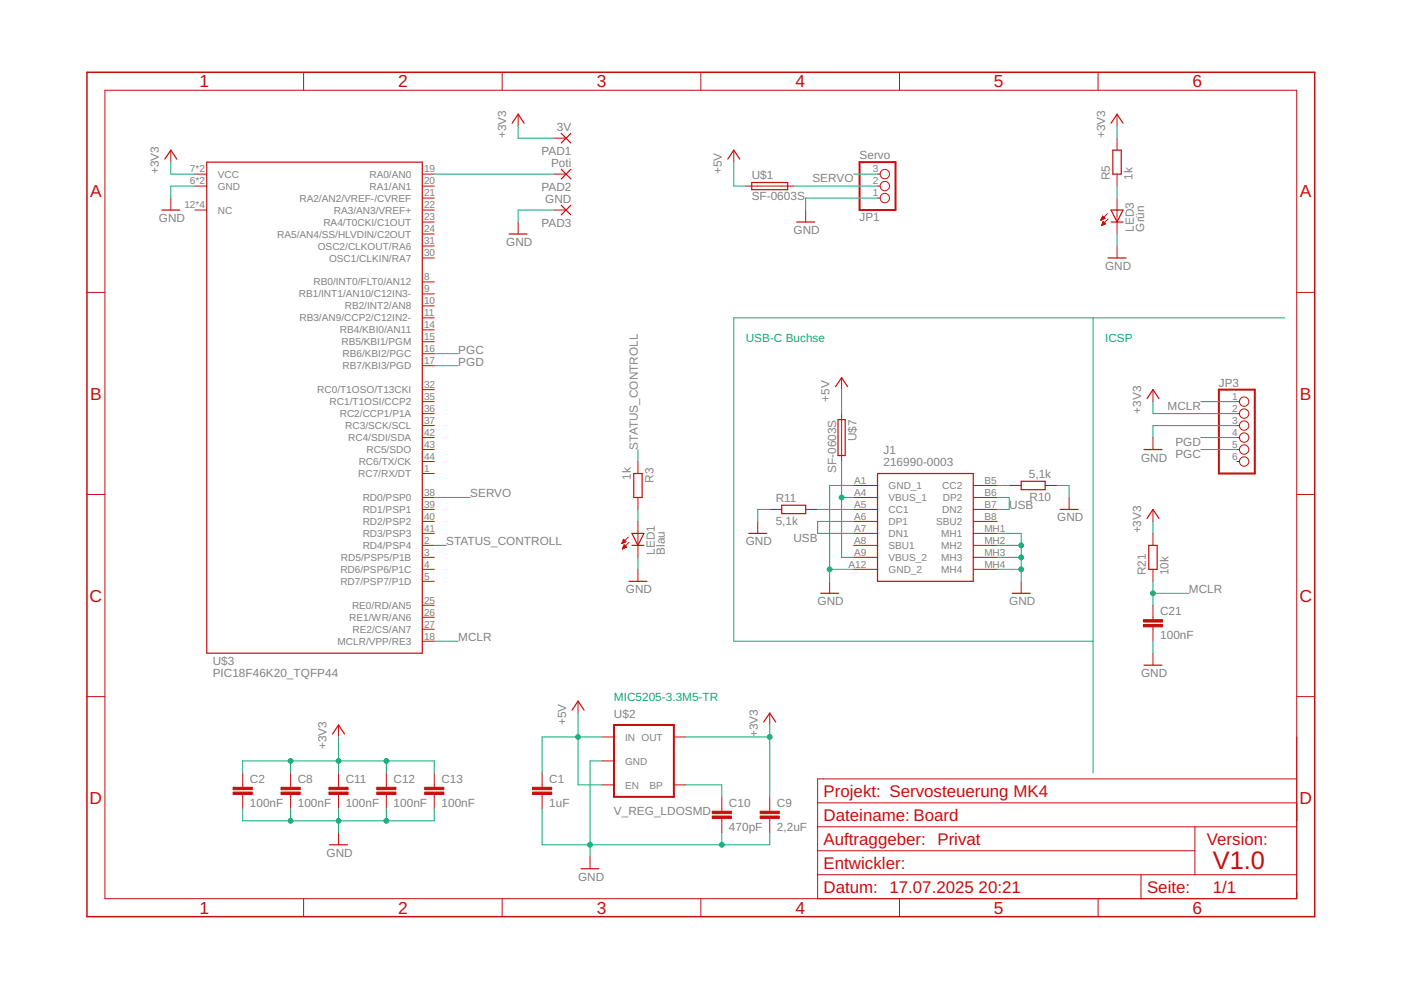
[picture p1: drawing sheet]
<svg xmlns="http://www.w3.org/2000/svg" width="297mm" height="210mm" viewBox="0 0 297 210" stroke-linecap="round" stroke-linejoin="round" font-family="sans-serif">
<g fill="none" stroke="#c90d0c" stroke-width=".21">
<path d="M22.2 19.1h252.7v171.4h-252.7zM64.4 15.3v3.8M106.5 15.3v3.8M148.6 15.3v3.8M190.7 15.3v3.8M232.8 15.3v3.8M36.2 31.8v2.6M41.3 36.9h2.5M41.3 39.5h2.5M89.5 36.9h2.6M89.5 39.5h2.6M109.9 24.2v2.6"/>
<path d="M117.5 36.9h2.5M117.5 29.3h2.5M155.6 31.8v2.6M158.1 39.5h10.2M186.1 36.9h.5M186.1 39.5h.5M236.8 24.2v2.6M236.8 29.3v2.5M236.8 36.9v2.6M36.2 42v2.5M41.3 44.5h2.5M89.5 52.2h2.6"/>
<path d="M89.5 42h2.6M89.5 44.5h2.6M89.5 47.1h2.6M89.5 49.6h2.6M89.5 54.7h2.6M89.5 59.8h2.6M109.9 47.1v2.5M117.5 44.5h2.5M170.8 44.5v2.6M186.1 42h.5M233.4 46.6h.2M233.5 46.5h.4"/>
<path d="M233.6 46.4h.6M233.6 47.8h.1M233.6 46.2h.6M233.6 47.7h.3M233.7 46.1h.4M233.7 47.6h.4M233.7 46h.3M233.7 47.5h.7M233.7 47.3h.6M233.8 45.9h.1M233.8 45.8l.5 .5-.9 .4zM233.8 47.2h.4"/>
<path d="M233.8 47.1h.3M233.9 46.9l-.4 .9M233.9 46.9l.5 .6M233.9 47h.1M234.4 47.5l-.9 .3M234.8 45.3l-1.4 1.4M234.9 46.4l-1.4 1.4M236.8 42v7.6M236.8 52.2v2.5M18.4 62h3.8M89.5 62.3h2.6M89.5 64.9h2.6"/>
<path d="M89.5 67.4h2.6M89.5 69.9h2.6M89.5 72.5h2.6M89.5 75h2.6M89.5 77.5h2.6M274.9 62h3.8M89.5 82.6h2.6M89.5 85.2h2.6M89.5 87.7h2.6M89.5 90.2h2.6M89.5 92.8h2.6M89.5 95.3h2.6"/>
<path d="M89.5 97.9h2.6M135.3 97.9v2.5M178.4 80.1v2.5M178.4 87.7v10.2M244.5 82.6v2.6M244.5 92.8v2.5M262.2 85.2h.6M262.2 87.7h.6M262.2 90.2h.6M262.2 92.8h.6M262.2 95.3h.6M262.2 97.9h.6"/>
<path d="M18.4 104.8h3.8M89.5 100.4h2.6M89.5 105.5h2.6M89.5 108h2.6M89.5 110.6h2.6M89.5 113.1h2.6M89.5 115.6h2.6M89.5 118.2h2.6M131.8 115.2h.1M131.9 115.1h.3M131.9 115h.5M132 114.9h.7"/>
<path d="M132 116.3h.1M132 114.7h.6M132 116.2h.4M132.1 114.6h.4M132.1 116.1h.6M132.1 114.5h.3M132.1 116h.7M132.2 115.8h.5M132.2 114.4l-.4 .9M132.2 114.4l.5 .5M132.2 114.4h.1M132.2 115.7h.3"/>
<path d="M132.3 115.6h.1M132.3 115.5l.5 .5-.8 .4zM132.7 114.9l-.9 .4M133.2 113.9l-1.4 1.4M133.3 115l-1.3 1.4M135.3 105.5v2.5M135.3 110.6v7.6M160.7 110.6v2.5M163.2 108h2.5M170.8 108h2.6M181 105.5h5.1M181 108h5.1"/>
<path d="M181 110.6h5.1M181 113.1h5.1M181 115.6h5.1M181 118.2h5.1M181 102.9h5.1M206.4 105.5h5M206.4 108h5M206.4 110.6h5M206.4 113.1h5M206.4 115.6h5M206.4 118.2h5M206.4 102.9h5"/>
<path d="M214 102.9h2.5M221.6 102.9h2.5M226.7 105.5v2.5M244.5 108v2.6M244.5 113.1v2.5M274.9 104.8h3.8M89.5 120.7h2.6M89.5 123.3h2.6M89.5 128.3h2.6M89.5 130.9h2.6M89.5 133.4h2.6M89.5 136h2.6"/>
<path d="M135.3 120.7v2.6M175.9 123.3v2.5M181 120.7h5.1M206.4 120.7h5M216.5 123.3v2.5M244.5 120.7v2.6M244.5 128.3v3.1M244.5 132.9v3.1M244.5 138.5v2.5M18.4 147.7h3.8M71.8 153.7v2.6M122.6 148.7v2.5"/>
<path d="M127.6 156.3h2.6M142.9 156.3h2.5M163.2 151.2v2.5M274.9 147.7h3.8M51.5 163.9v3M51.5 168.4v3.1M61.6 163.9v3M61.6 168.4v3.1M71.8 163.9v3M71.8 168.4v3.1M71.8 176.6v2.5M81.9 163.9v3"/>
<path d="M81.9 168.4v3.1M92.1 163.9v3M92.1 168.4v3.1M114.9 163.9v3M114.9 168.4v3.1M127.6 161.3h2.6M127.6 166.4h2.6M142.9 166.4h2.5M153 169v3M153 173.5v3.1M163.2 169v3M163.2 173.5v3.1"/>
<path d="M173.4 170.2h101.5M173.4 175.3h101.5M253.3 175.3v10.2M274.9 165.1h-101.5v25.4M64.4 190.5v3.9M106.5 190.5v3.9M125.1 181.7v2.5M148.6 190.5v3.9M173.4 180.4h79.9M173.4 185.5h101.5M190.7 190.5v3.9M232.8 190.5v3.9"/>
<path d="M241.9 185.5v5"/>
<circle cx="187.6" cy="36.9" r=".99"/>
<circle cx="187.6" cy="39.5" r=".99"/>
<circle cx="187.6" cy="42" r=".99"/>
<circle cx="263.8" cy="87.7" r=".99"/>
<circle cx="263.8" cy="90.2" r=".99"/>
<circle cx="263.8" cy="92.8" r=".99"/>
<circle cx="263.8" cy="95.3" r=".99"/>
<circle cx="263.8" cy="97.9" r=".99"/>
<circle cx="263.8" cy="85.2" r=".99"/>
</g>
<path d="M18.4 15.3h260.3v179.1h-260.3z" fill="none" stroke="#c90d0c" stroke-width=".32"/>
<g fill="none" stroke="#c90d0c" stroke-width=".25">
<path d="M34.9 33.7l1.3-1.9 1.3 1.9M43.8 34.4h45.7v104.1h-45.7zM108.6 26.1l1.3-1.9 1.2 1.9M119 28.3l2 2M119 35.9l2 2M121 28.3l-2 2M121 35.9l-2 2M154.3 33.7l1.3-1.9 1.2 1.9M159.4 38.7h7.6v1.5h-7.6zM235.6 26.1l1.2-1.9 1.3 1.9M235.9 31.8h1.8v5.1h-1.8zM34.3 44.5h3.8"/>
<path d="M107.9 49.6h3.9M119 43.5l2 2.1M121 43.5l-2 2.1M168.9 47.1h3.8M234.9 54.7h3.8M235.6 44.5h2.5l-1.3 2.6zM235.6 47.1h2.5M177.2 82l1.2-1.9 1.3 1.9M177.7 89h1.5v7.6h-1.5zM242.5 95.3h3.9M243.2 84.5l1.3-1.9 1.2 1.9M134 113.1h2.5l-1.2 2.5z"/>
<path d="M134 115.6h2.5M134.4 100.4h1.7v5.1h-1.7zM158.7 113.1h3.9M165.7 107.1h5.1v1.8h-5.1zM186.1 100.4h20.3v22.9h-20.3zM216.5 102h5.1v1.8h-5.1zM224.8 108h3.8M243.2 109.9l1.3-1.9 1.2 1.9M243.6 115.6h1.7v5.1h-1.7zM133.3 123.3h3.9M174 125.8h3.8M214.6 125.8h3.8"/>
<path d="M70.5 155.6l1.3-1.9 1.2 1.9M121.3 150.6l1.3-1.9 1.2 1.9M161.9 153.1l1.3-1.9 1.3 1.9M242.5 141h3.9M69.9 179.1h3.8M123.2 184.2h3.8"/>
</g>
<path d="M182.2 34.4h7.7v10.1h-7.7zM258.4 82.6h7.6v17.8h-7.6zM130.2 153.7h12.7v15.3h-12.7z" fill="none" stroke="#c90d0c" stroke-width=".42"/>
<g fill="#c90d0c" stroke="#c90d0c" stroke-width=".21">
<path d="M161.2 173h4v.5h-4z"/>
<path d="M161.2 172h4v.5h-4z"/>
<path d="M151 173h4.1v.5h-4.1z"/>
<path d="M151 172h4.1v.5h-4.1z"/>
<path d="M112.9 167.9h4.1v.5h-4.1z"/>
<path d="M112.9 166.9h4.1v.5h-4.1z"/>
<path d="M242.4 132.4h4.1v.5h-4.1z"/>
<path d="M242.4 131.4h4.1v.5h-4.1z"/>
<path d="M49.4 167.9h4.1v.5h-4.1z"/>
<path d="M49.4 166.9h4.1v.5h-4.1z"/>
<path d="M59.6 167.9h4v.5h-4z"/>
<path d="M59.6 166.9h4v.5h-4z"/>
<path d="M69.7 167.9h4.1v.5h-4.1z"/>
<path d="M69.7 166.9h4.1v.5h-4.1z"/>
<path d="M79.9 167.9h4v.5h-4z"/>
<path d="M79.9 166.9h4v.5h-4z"/>
<path d="M90 167.9h4.1v.5h-4.1z"/>
<path d="M90 166.9h4.1v.5h-4.1z"/>
</g>
<g fill="none" stroke="#0dab76" stroke-width=".21">
<path d="M36.2 34.4v2.5h5.1M41.3 39.5h-5.1v2.5M92.1 36.9h25.4M109.9 26.8v2.5h7.6M155.6 34.4v5.1h2.5M168.3 39.5h17.8M181 36.9h5.1M236.8 26.8v2.5M236.8 39.5v2.5M117.5 44.5h-7.6v2.6M186.1 42h-15.3v2.5M236.8 49.6v2.6"/>
<path d="M92.1 75h5.1M92.1 77.5h5.1M231.8 67.4v96.5M272.4 67.4h-116.8v68.6h76.2M135.3 95.3v2.6M178.4 97.9v20.3h2.6M178.4 82.6v5.1M244.5 85.2v2.5h17.7M254.6 95.3h7.6M254.6 92.8h7.6M254.6 85.2h7.6M262.2 90.2h-17.7v2.6"/>
<path d="M92.1 115.6h2.5M92.1 105.5h7.6M135.3 108v2.6M135.3 118.2v2.5M163.2 108h-2.5v2.6M173.4 108h7.6M178.4 105.5h2.6M181 102.9h-5.1v20.4M181 110.6h-7.6v2.5h7.6M211.4 102.9h2.6M211.4 113.1h5.1v10.2M211.4 118.2h5.1"/>
<path d="M211.4 115.6h5.1M211.4 105.5h2.6v2.5h-2.6M224.1 102.9h2.6v2.6M244.5 110.6v2.5M92.1 136h5.1M175.9 120.7h5.1M211.4 120.7h5.1M244.5 123.3v5M244.5 136v2.5M244.5 125.8h7.6M71.8 156.3v7.6M122.6 151.2v15.2h5"/>
<path d="M127.6 156.3h-12.7v7.6M145.4 156.3h17.8M163.2 153.7v15.3M51.5 163.9v-2.6h40.6v2.6M51.5 171.5v2.5h40.6v-2.5M61.6 161.3v2.6M61.6 171.5v2.5M71.8 171.5v5.1M81.9 161.3v2.6M81.9 171.5v2.5M114.9 171.5v7.6h48.3v-2.5M127.6 161.3h-2.5v20.4"/>
<path d="M145.4 166.4h7.6v2.6M153 176.6v2.5"/>
</g>
<g fill="#0dab76" stroke="#0dab76" stroke-width=".21">
<circle cx="125.1" cy="179.1" r=".51"/>
<circle cx="153" cy="179.1" r=".51"/>
<circle cx="61.6" cy="174" r=".51"/>
<circle cx="81.9" cy="174" r=".51"/>
<circle cx="71.8" cy="174" r=".51"/>
<circle cx="175.9" cy="120.7" r=".51"/>
<circle cx="216.5" cy="120.7" r=".51"/>
<circle cx="216.5" cy="118.2" r=".51"/>
<circle cx="216.5" cy="115.6" r=".51"/>
<circle cx="163.2" cy="156.3" r=".51"/>
<circle cx="61.6" cy="161.3" r=".51"/>
<circle cx="81.9" cy="161.3" r=".51"/>
<circle cx="71.8" cy="161.3" r=".51"/>
<circle cx="244.5" cy="125.8" r=".51"/>
<circle cx="122.6" cy="156.3" r=".51"/>
<circle cx="178.4" cy="105.5" r=".51"/>
</g>
<text font-size="5.4" fill="#c90d0c" x="257.2" y="184.2">V1.0</text>
<g font-size="3.7" fill="#c90d0c">
<text x="42.3" y="18.5">1</text>
<text x="84.4" y="18.5">2</text>
<text x="126.5" y="18.5">3</text>
<text x="168.6" y="18.5">4</text>
<text x="210.7" y="18.5">5</text>
<text x="252.9" y="18.5">6</text>
<text x="19.1" y="41.9">A</text>
<text x="275.6" y="41.9">A</text>
<text x="19.1" y="84.7">B</text>
<text x="275.6" y="84.7">B</text>
<text x="19" y="127.6">C</text>
<text x="275.5" y="127.6">C</text>
<text x="19" y="170.4">D</text>
<text x="275.5" y="170.4">D</text>
<text x="42.3" y="193.7">1</text>
<text x="84.4" y="193.7">2</text>
<text x="126.5" y="193.7">3</text>
<text x="168.6" y="193.7">4</text>
<text x="210.7" y="193.7">5</text>
<text x="252.9" y="193.7">6</text>
</g>
<g font-size="3.6" fill="#c90d0c">
<text x="174.6" y="169">Projekt: Servosteuerung MK4</text>
<text x="174.6" y="174">Dateiname: Board</text>
<text x="174.6" y="179.1">Auftraggeber: Privat</text>
<text x="255.9" y="179.1">Version:</text>
<text x="174.6" y="184.2">Entwickler:</text>
<text x="174.6" y="189.3">Datum: 17.07.2025</text>
<text x="207.5" y="189.3">20:21</text>
<text x="243.2" y="189.3">Seite:</text>
<text x="257.2" y="189.3">1/1</text>
</g>
<g font-size="2.5" fill="#808080">
<text x="107.3" y="29.3" transform="rotate(-90 107.3 29.3)">+3V3</text>
<text x="118.1" y="27.8">3V</text>
<text x="234.3" y="29.3" transform="rotate(-90 234.3 29.3)">+3V3</text>
<text x="114.8" y="32.9">PAD1</text>
<text x="116.8" y="35.4">Poti</text>
<text x="182.2" y="33.6">Servo</text>
<text x="33.7" y="36.9" transform="rotate(-90 33.7 36.9)">+3V3</text>
<text x="114.8" y="40.5">PAD2</text>
<text x="153" y="36.9" transform="rotate(-90 153 36.9)">+5V</text>
<text x="159.4" y="38.1">U$1</text>
<text x="172.2" y="38.7">SERVO</text>
<text x="235.3" y="38.2" transform="rotate(-90 235.3 38.2)">R5</text>
<text x="240.1" y="38.2" transform="rotate(-90 240.1 38.2)">1k</text>
<text x="33.7" y="47.1">GND</text>
<text x="115.6" y="43">GND</text>
<text x="159.4" y="42.4">SF-0603S</text>
<text x="182.2" y="46.9">JP1</text>
<text x="107.3" y="52.1">GND</text>
<text x="114.8" y="48.2">PAD3</text>
<text x="168.3" y="49.6">GND</text>
<text x="240.4" y="49.1" transform="rotate(-90 240.4 49.1)">LED3</text>
<text x="242.6" y="49.1" transform="rotate(-90 242.6 49.1)">Grün</text>
<text x="234.3" y="57.2">GND</text>
<text x="97.2" y="75">PGC</text>
<text x="97.2" y="77.5">PGD</text>
<text x="258.4" y="82">JP3</text>
<text x="175.9" y="85.2" transform="rotate(-90 175.9 85.2)">+5V</text>
<text x="241.9" y="87.7" transform="rotate(-90 241.9 87.7)">+3V3</text>
<text x="247.5" y="86.9">MCLR</text>
<text x="135.3" y="95.3" transform="rotate(-90 135.3 95.3)">STATUS_CONTROLL</text>
<text x="181.6" y="93.6" transform="rotate(-90 181.6 93.6)">U$7</text>
<text x="249.2" y="94.6">PGD</text>
<text x="133.7" y="101.8" transform="rotate(-90 133.7 101.8)">1k</text>
<text x="177.3" y="100.3" transform="rotate(-90 177.3 100.3)">SF-0603S</text>
<text x="187.3" y="98.7">216990-0003</text>
<text x="187.3" y="96.2">J1</text>
<text x="218.1" y="101.4">5,1k</text>
<text x="241.9" y="97.9">GND</text>
<text x="249.2" y="97.1">PGC</text>
<text x="99.7" y="105.5">SERVO</text>
<text x="138.5" y="102.3" transform="rotate(-90 138.5 102.3)">R3</text>
<text x="164.5" y="106.5">R11</text>
<text x="218.3" y="106.2">R10</text>
<text x="164.5" y="111.3">5,1k</text>
<text x="214" y="108">USB</text>
<text x="224.1" y="110.6">GND</text>
<text x="241.9" y="113.1" transform="rotate(-90 241.9 113.1)">+3V3</text>
<text x="94.6" y="115.6">STATUS_CONTROLL</text>
<text x="138.8" y="117.7" transform="rotate(-90 138.8 117.7)">LED1</text>
<text x="141" y="117.7" transform="rotate(-90 141 117.7)">Blau</text>
<text x="158.1" y="115.6">GND</text>
<text x="168.2" y="114.9">USB</text>
<text x="132.7" y="125.8">GND</text>
<text x="243" y="122" transform="rotate(-90 243 122)">R21</text>
<text x="247.8" y="122" transform="rotate(-90 247.8 122)">10k</text>
<text x="252.1" y="125.8">MCLR</text>
<text x="173.3" y="128.3">GND</text>
<text x="214" y="128.3">GND</text>
<text x="246" y="130.5">C21</text>
<text x="97.2" y="135.9">MCLR</text>
<text x="246" y="135.6">100nF</text>
<text x="45.1" y="143.6">PIC18F46K20_TQFP44</text>
<text x="45.1" y="141">U$3</text>
<text x="241.9" y="143.6">GND</text>
<text x="120" y="153.7" transform="rotate(-90 120 153.7)">+5V</text>
<text x="130.2" y="152.2">U$2</text>
<text x="69.2" y="158.8" transform="rotate(-90 69.2 158.8)">+3V3</text>
<text x="160.7" y="156.3" transform="rotate(-90 160.7 156.3)">+3V3</text>
<text x="53" y="166">C2</text>
<text x="63.1" y="166">C8</text>
<text x="73.3" y="166">C11</text>
<text x="83.4" y="166">C12</text>
<text x="93.6" y="166">C13</text>
<text x="116.5" y="166">C1</text>
<text x="53" y="171.1">100nF</text>
<text x="63.1" y="171.1">100nF</text>
<text x="73.3" y="171.1">100nF</text>
<text x="83.4" y="171.1">100nF</text>
<text x="93.6" y="171.1">100nF</text>
<text x="116.5" y="171.1">1uF</text>
<text x="130.2" y="172.8">V_REG_LDOSMD</text>
<text x="154.6" y="171.1">C10</text>
<text x="164.7" y="171.1">C9</text>
<text x="154.6" y="176.2">470pF</text>
<text x="164.7" y="176.2">2,2uF</text>
<text x="69.2" y="181.7">GND</text>
<text x="122.6" y="186.7">GND</text>
</g>
<g font-size="2.5" fill="#0dab76">
<text x="158.1" y="72.5">USB-C Buchse</text>
<text x="234.3" y="72.5">ICSP</text>
<text x="130.2" y="148.6">MIC5205-3.3M5-TR</text>
</g>
<g font-size="2.1" fill="#808080">
<text x="40.3" y="36.6">7*2</text>
<text x="40.3" y="39.1">6*2</text>
<text x="46.2" y="37.7">VCC</text>
<text x="46.2" y="40.2">GND</text>
<text x="78.3" y="37.7">RA0/AN0</text>
<text x="78.3" y="40.2">RA1/AN1</text>
<text x="89.9" y="36.6">19</text>
<text x="89.9" y="39.1">20</text>
<text x="89.9" y="41.6">21</text>
<text x="185.1" y="41.6">1</text>
<text x="185.1" y="39.1">2</text>
<text x="185.1" y="36.6">3</text>
<text x="39.1" y="44.2">12*4</text>
<text x="46.2" y="45.3">NC</text>
<text x="63.5" y="42.8">RA2/AN2/VREF-/CVREF</text>
<text x="68.6" y="47.8">RA4/T0CKI/C1OUT</text>
<text x="70.8" y="45.3">RA3/AN3/VREF+</text>
<text x="89.9" y="44.2">22</text>
<text x="89.9" y="46.7">23</text>
<text x="58.8" y="50.4">RA5/AN4/SS/HLVDIN/C2OUT</text>
<text x="67.4" y="52.9">OSC2/CLKOUT/RA6</text>
<text x="89.9" y="51.8">31</text>
<text x="89.9" y="49.3">24</text>
<text x="69.8" y="55.5">OSC1/CLKIN/RA7</text>
<text x="89.9" y="54.3">30</text>
<text x="89.9" y="59.4">8</text>
<text x="63.4" y="63.1">RB1/INT1/AN10/C12IN3-</text>
<text x="66.5" y="60.5">RB0/INT0/FLT0/AN12</text>
<text x="73.1" y="65.6">RB2/INT2/AN8</text>
<text x="89.9" y="62">9</text>
<text x="89.9" y="64.5">10</text>
<text x="63.5" y="68.1">RB3/AN9/CCP2/C12IN2-</text>
<text x="72.1" y="70.7">RB4/KBI0/AN11</text>
<text x="89.9" y="67">11</text>
<text x="89.9" y="69.6">14</text>
<text x="72.4" y="73.2">RB5/KBI1/PGM</text>
<text x="72.6" y="75.8">RB6/KBI2/PGC</text>
<text x="89.9" y="72.1">15</text>
<text x="89.9" y="74.6">16</text>
<text x="89.9" y="77.2">17</text>
<text x="67.2" y="83.4">RC0/T1OSO/T13CKI</text>
<text x="72.6" y="78.3">RB7/KBI3/PGD</text>
<text x="89.9" y="82.3">32</text>
<text x="69.9" y="85.9">RC1/T1OSI/CCP2</text>
<text x="72" y="88.5">RC2/CCP1/P1A</text>
<text x="89.9" y="84.8">35</text>
<text x="89.9" y="87.3">36</text>
<text x="89.9" y="89.9">37</text>
<text x="261.3" y="84.8">1</text>
<text x="261.3" y="87.3">2</text>
<text x="261.3" y="89.9">3</text>
<text x="73.2" y="91">RC3/SCK/SCL</text>
<text x="73.8" y="93.5">RC4/SDI/SDA</text>
<text x="89.9" y="92.4">42</text>
<text x="89.9" y="95">43</text>
<text x="261.3" y="92.4">4</text>
<text x="261.3" y="95">5</text>
<text x="75.9" y="101.2">RC7/RX/DT</text>
<text x="76.1" y="98.6">RC6/TX/CK</text>
<text x="77.7" y="96.1">RC5/SDO</text>
<text x="89.9" y="97.5">44</text>
<text x="89.9" y="100">1</text>
<text x="261.3" y="97.5">6</text>
<text x="76.9" y="106.2">RD0/PSP0</text>
<text x="89.9" y="105.1">38</text>
<text x="89.9" y="107.7">39</text>
<text x="181.1" y="102.6">A1</text>
<text x="181.1" y="105.1">A4</text>
<text x="181.1" y="107.7">A5</text>
<text x="188.4" y="103.7">GND_1</text>
<text x="188.4" y="106.2">VBUS_1</text>
<text x="199.8" y="103.7">CC2</text>
<text x="199.9" y="106.2">DP2</text>
<text x="208.7" y="102.6">B5</text>
<text x="208.7" y="105.1">B6</text>
<text x="208.7" y="107.7">B7</text>
<text x="76.9" y="108.8">RD1/PSP1</text>
<text x="76.9" y="111.3">RD2/PSP2</text>
<text x="76.9" y="113.9">RD3/PSP3</text>
<text x="89.9" y="110.2">40</text>
<text x="89.9" y="112.7">41</text>
<text x="181.1" y="110.2">A6</text>
<text x="181.1" y="112.7">A7</text>
<text x="188.4" y="108.8">CC1</text>
<text x="188.4" y="111.3">DP1</text>
<text x="188.4" y="113.9">DN1</text>
<text x="198.5" y="111.3">SBU2</text>
<text x="199.5" y="113.9">MH1</text>
<text x="199.8" y="108.8">DN2</text>
<text x="208.7" y="110.2">B8</text>
<text x="208.7" y="112.7">MH1</text>
<text x="72.3" y="118.9">RD5/PSP5/P1B</text>
<text x="76.9" y="116.4">RD4/PSP4</text>
<text x="89.9" y="115.3">2</text>
<text x="89.9" y="117.8">3</text>
<text x="181.1" y="115.3">A8</text>
<text x="181.1" y="117.8">A9</text>
<text x="188.4" y="116.4">SBU1</text>
<text x="188.4" y="118.9">VBUS_2</text>
<text x="199.5" y="116.4">MH2</text>
<text x="199.5" y="118.9">MH3</text>
<text x="208.7" y="115.3">MH2</text>
<text x="208.7" y="117.8">MH3</text>
<text x="72.2" y="121.5">RD6/PSP6/P1C</text>
<text x="72.2" y="124">RD7/PSP7/P1D</text>
<text x="89.9" y="120.4">4</text>
<text x="89.9" y="122.9">5</text>
<text x="179.9" y="120.4">A12</text>
<text x="188.4" y="121.5">GND_2</text>
<text x="199.5" y="121.5">MH4</text>
<text x="208.7" y="120.4">MH4</text>
<text x="74" y="131.6">RE1/WR/AN6</text>
<text x="74.6" y="129.1">RE0/RD/AN5</text>
<text x="89.9" y="128">25</text>
<text x="89.9" y="130.5">26</text>
<text x="71.6" y="136.7">MCLR/VPP/RE3</text>
<text x="74.8" y="134.2">RE2/CS/AN7</text>
<text x="89.9" y="133.1">27</text>
<text x="89.9" y="135.6">18</text>
<text x="132.5" y="157">IN OUT</text>
<text x="132.5" y="162.1">GND</text>
<text x="132.5" y="167.2">EN</text>
<text x="137.7" y="167.2">BP</text>
</g>
</svg>
